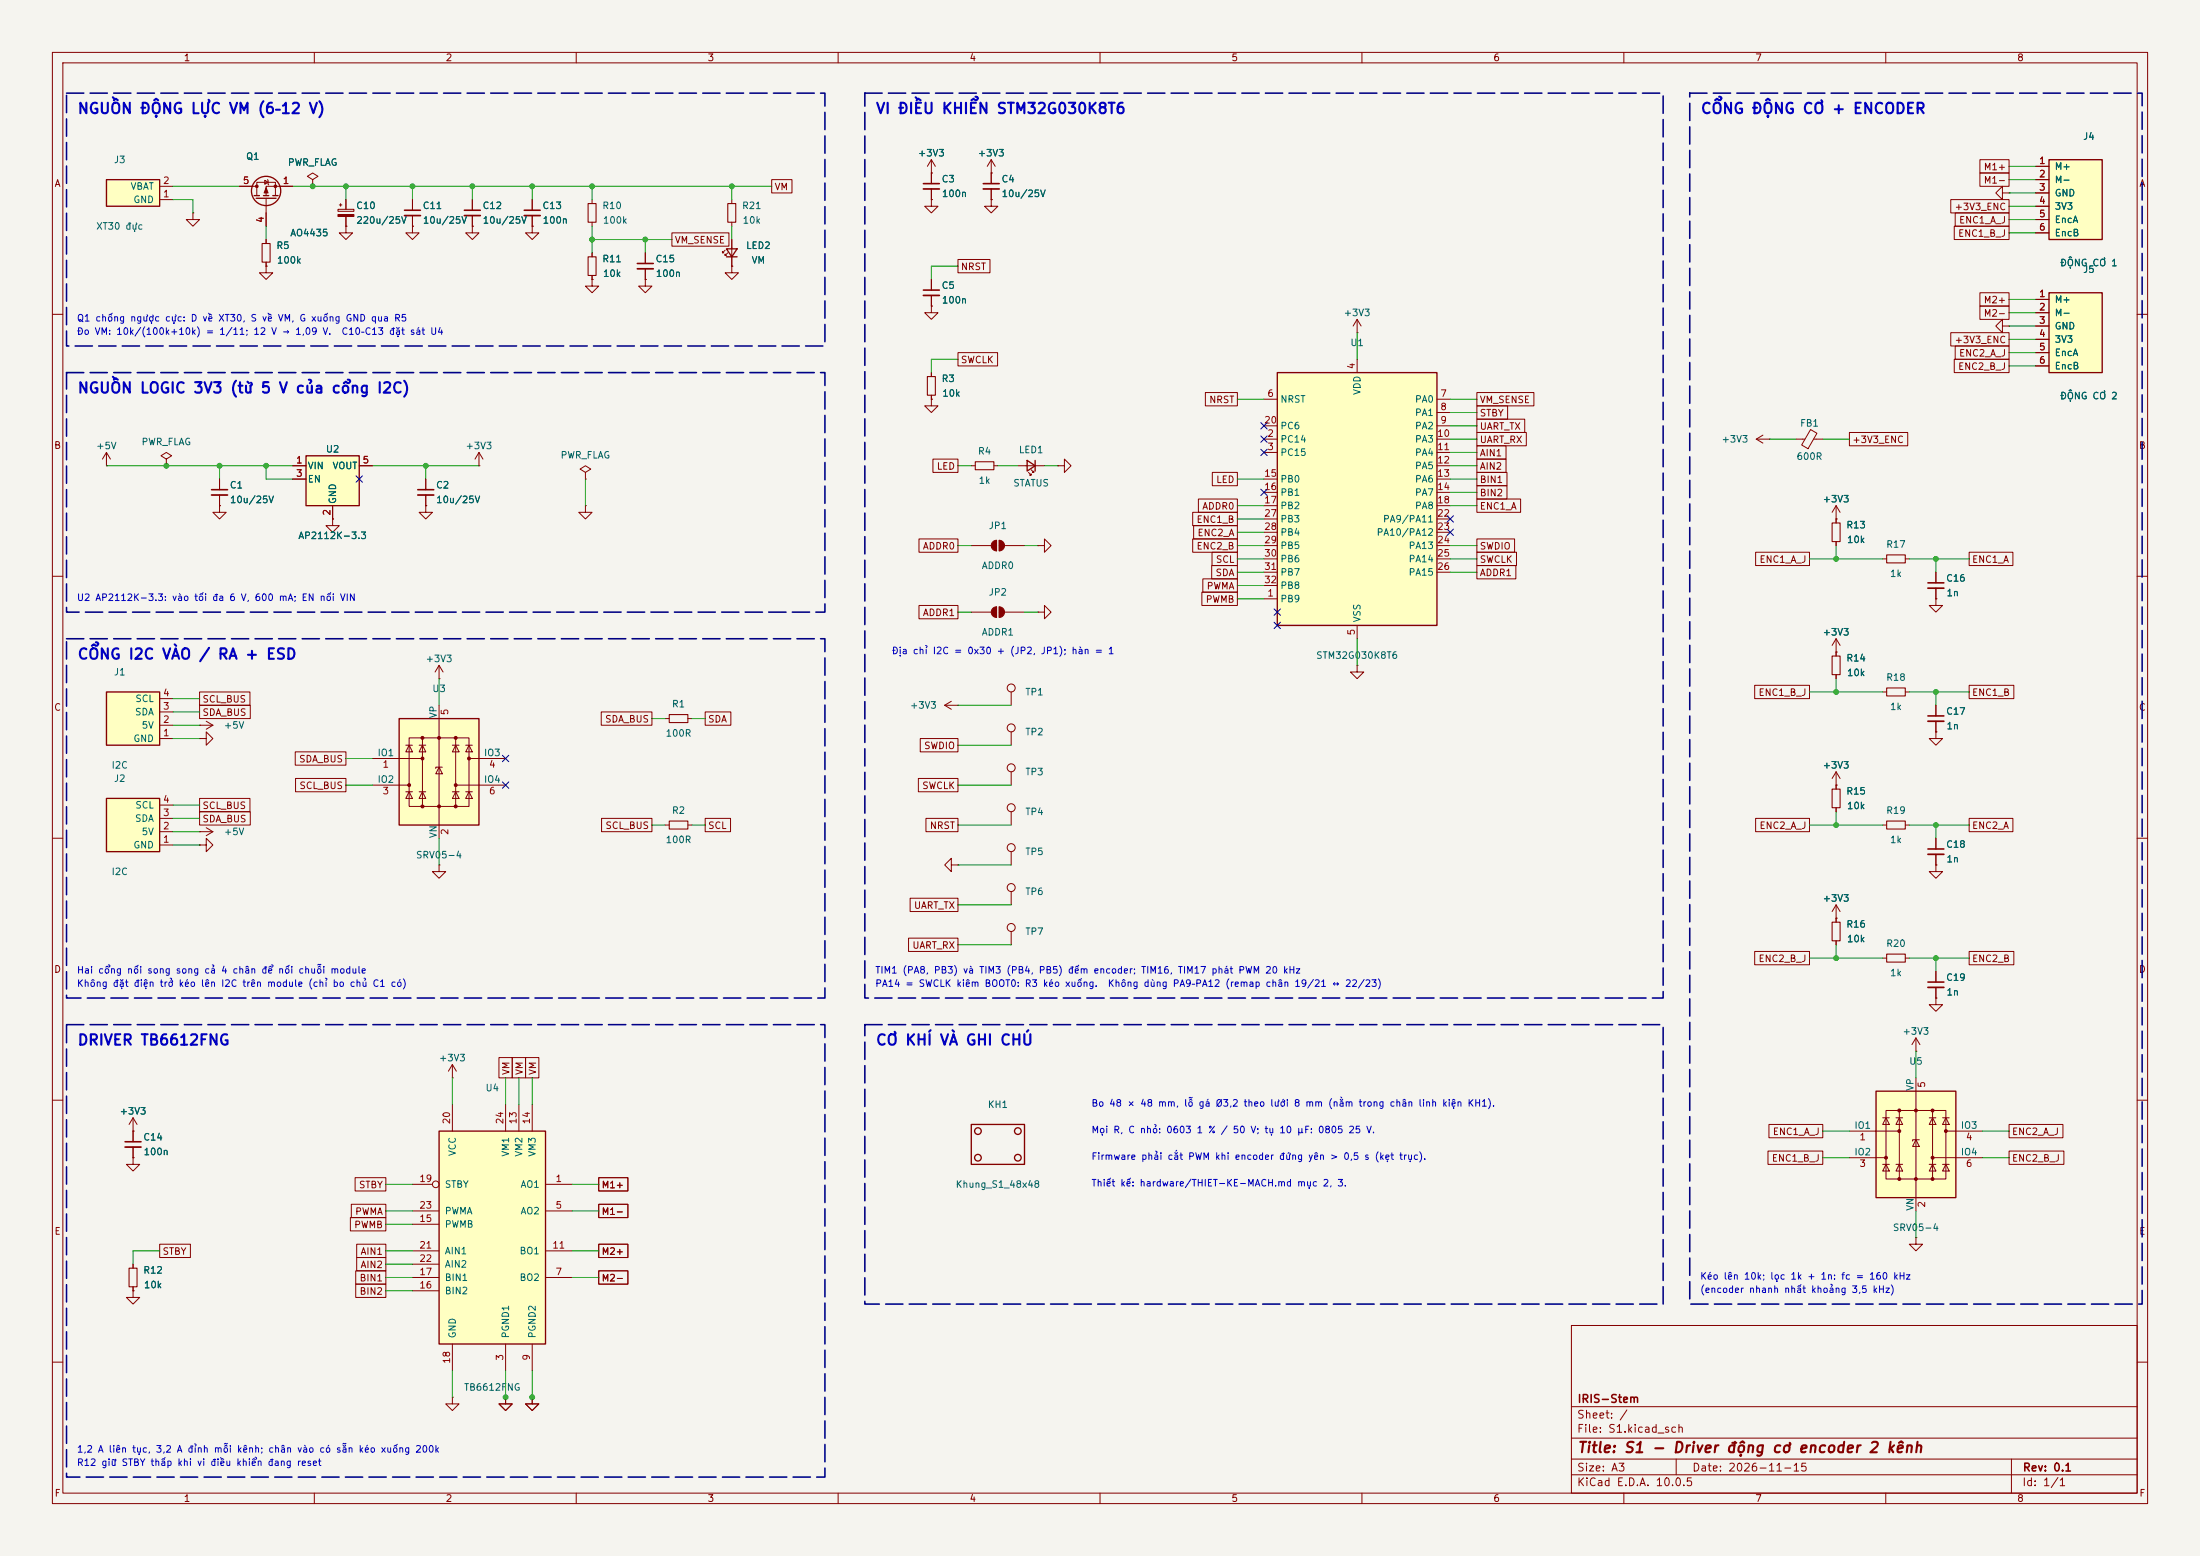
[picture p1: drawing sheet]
<svg xmlns="http://www.w3.org/2000/svg" width="420mm" height="297mm" viewBox="0 0 420 297" stroke-linecap="round" stroke-linejoin="round" font-family="sans-serif">
<path d="M0 0h420v297h-420z" fill="#f5f4ef" stroke="#f5f4ef" stroke-width=".19"/>
<g fill="none" stroke="#840000" stroke-width=".19">
<path d="M10 10h400v277h-400zM12 12h396v273h-396zM60 10v2M110 10v2M160 10v2M210 10v2M260 10v2M310 10v2M360 10v2M189.2 33v2.1M189.2 36.1v2M10 60h2"/>
<path d="M177.8 76.2v1.3h1.3l-1.3 1.2-1.3-1.2h1.3M177.8 76.2h.1M177.8 71.1v.8M177.8 75.4v.8M408 60h2M185.4 88.9h.8M189.7 88.9h.8M10 110h2M408 110h2M10 160h2M408 160h2M369.6 165.1v1.3h1.2l-1.2 1.2-1.3-1.2h1.3"/>
<path d="M369.6 165.1h.1M369.6 160v2.1M369.6 163.1v2M10 210h2M408 210h2M300 253h108v32h-108zM10 260h2M300 278.5h108M300 274.5h108M300 268.5h108M320 278.5v3M384 278.5v6.5"/>
<path d="M408 260h2M60 285v2M110 285v2M160 285v2M210 285v2M260 285v2M300 281.5h108M310 285v2M360 285v2"/>
</g>
<path d="M177 71.9h1.6v3.5h-1.6zM186.2 88.1h3.5v1.6h-3.5z" fill="none" stroke="#840000" stroke-width=".2"/>
<path d="M187.7 35.1h3.1M368 162.1h3.1" fill="none" stroke="#840000" stroke-width=".3"/>
<path d="M187.7 36.1h3.1M368 163.1h3.1" fill="none" stroke="#840000" stroke-width=".33"/>
<path d="M358.1 208.3h15.3v20.3h-15.3z" fill="#ffffc2"/>
<g fill="none" stroke="#840000" stroke-width=".19">
<path d="M353.1 215.9h9.5M359.4 213.4h1.3M360 212h11.5v13h-11.5zM360 213.4l.7 1.2h-1.3zM361.9 213.4h1.3M362.6 213.4l.6 1.2h-1.3zM362.6 212v13M365.8 217.6l.6 1.2h-1.3zM365.8 205.7v25.4M366.4 217.6h-1.3v.2M368.3 213.4h1.3M368.9 213.4l.7 1.2h-1.3z"/>
<path d="M368.9 212v13M370.8 213.4h1.3M371.5 213.4l.6 1.2h-1.3zM371.5 215.9h7M353.1 221h6.9M359.4 222.2h1.3M360 222.2l.7 1.3h-1.3zM361.9 222.2h1.3M362.6 222.2l.6 1.3h-1.3zM368.3 222.2h1.3M368.9 222.2l.7 1.3h-1.3zM368.9 221h9.6"/>
<path d="M370.8 222.2h1.3M371.5 222.2l.6 1.3h-1.3z"/>
</g>
<path d="M358.1 208.3h15.3v20.3h-15.3z" fill="none" stroke="#840000" stroke-width=".25"/>
<g fill="#840000" stroke="#840000" stroke-width=".19">
<circle cx="360" cy="221" r=".28"/>
<circle cx="362.6" cy="212" r=".28"/>
<circle cx="362.6" cy="215.9" r=".28"/>
<circle cx="362.6" cy="225" r=".28"/>
<circle cx="365.8" cy="212" r=".28"/>
<circle cx="365.8" cy="225" r=".28"/>
<circle cx="368.9" cy="212" r=".28"/>
<circle cx="368.9" cy="221" r=".28"/>
<circle cx="368.9" cy="225" r=".28"/>
<circle cx="371.5" cy="215.9" r=".28"/>
</g>
<path d="M20.3 132.1h10.2v10.1h-10.2z" fill="#ffffc2"/>
<path d="M20.3 132.1h10.2v10.1h-10.2z" fill="none" stroke="#840000" stroke-width=".25"/>
<path d="M30.5 138.4h2.5M30.5 135.9h2.5M30.5 133.4h2.5M30.5 141h2.5" fill="none" stroke="#840000" stroke-width=".19"/>
<path d="M76.2 137.2h15.2v20.3h-15.2z" fill="#ffffc2"/>
<g fill="none" stroke="#840000" stroke-width=".19">
<path d="M177.8 33h.1M177.8 38.1v1.3h1.3l-1.3 1.2-1.3-1.2h1.3M177.8 38.1h.1M177.8 30.5l-.8 1.3M177.8 30.5l.8 1.3M177.8 30.5v4.6M177.8 36.1v2M189.2 38.1v1.3h1.3l-1.3 1.2-1.2-1.2h1.2M189.2 38.1h.1M189.2 33h.1M189.2 30.5l-.7 1.3M189.2 30.5l.8 1.3"/>
<path d="M189.2 30.5v2.5M177.8 58.4v1.3h1.3l-1.3 1.3-1.3-1.3h1.3M177.8 58.4h.1M111.8 90.2l1-.7-1-.6-1.1 .6 1.1 .7v1.2M111.8 91.4h.1M335.3 83.8h2.5M335.3 83.8l1.2 .8M336.5 83.1l-1.2 .7M337.8 83.8h.1M342.9 83.8h1.7M345.6 82l1.3 .7-1.7 2.9-1.3-.7zM346.2 83.8h1.8"/>
<path d="M350.5 99.1h.1M350.5 96.5v3.3M350.5 96.5l-.7 1.3M350.5 96.5l.8 1.3M350.5 103.4v.7M359.4 106.7h.8M363.7 106.7h.8M369.6 114.3v1.3h1.2l-1.2 1.2-1.3-1.2h1.3M369.6 114.3h.1M369.6 109.2v2.1M369.6 112.3v2M83.8 134.6v25.4"/>
<path d="M350.5 124.5h.1M350.5 121.9l-.7 1.3M350.5 121.9l.8 1.3M350.5 121.9v3.3M350.5 128.8v.7M359.4 132.1h.8M363.7 132.1h.8M369.6 139.7v1.3h1.2l-1.2 1.2-1.3-1.2h1.3M369.6 139.7h.1M369.6 134.6v2.1M369.6 137.7v2M71.1 144.8h9.5"/>
<path d="M71.1 149.9h7M77.5 142.2h1.2M77.5 151.1h1.2M78.1 140.8h11.4v13.1h-11.4zM78.1 142.2l.6 1.3h-1.2zM78.1 151.1l.6 1.3h-1.2zM80 142.2h1.3M80 151.1h1.3M80.6 142.2l.7 1.3h-1.3zM80.6 151.1l.7 1.3h-1.3zM80.6 140.8v13.1M83.8 146.4l.7 1.3h-1.3z"/>
<path d="M84.5 146.4h-1.3v.3M86.4 142.2h1.2M86.4 151.1h1.2M87 142.2l.6 1.3h-1.2zM87 151.1l.6 1.3h-1.2zM87 140.8v13.1M87 149.9h9.5M88.9 142.2h1.3M88.9 151.1h1.3M89.5 142.2l.7 1.3h-1.3zM89.5 151.1l.7 1.3h-1.3zM89.5 144.8h7"/>
<path d="M38.1 161.3h1.3v-1.3l1.2 1.3-1.2 1.3v-1.3M38.1 161.3h.1M83.8 165.1v1.3h1.3l-1.3 1.2-1.3-1.2h1.3M83.8 165.1h.1M359.4 182.9h.8M363.7 182.9h.8M365.8 198.1l-.8 1.3M365.8 198.1l.7 1.3M365.8 198.1v2.6M369.6 190.5v1.3h1.2l-1.2 1.2-1.3-1.2h1.3M369.6 190.5h.1M369.6 185.4v2.1"/>
<path d="M369.6 188.5v2M365.8 200.7h.1M365.8 236.2v1.3h1.2l-1.2 1.3-1.3-1.3h1.3M365.8 236.2h.1M96.5 266.7v1.3h1.3l-1.3 1.2-1.3-1.2h1.3M96.5 266.7h.1M101.6 266.7v1.3h1.3l-1.3 1.2-1.3-1.2h1.3M101.6 266.7h.1"/>
</g>
<path d="M76.2 137.2h15.2v20.3h-15.2z" fill="none" stroke="#840000" stroke-width=".25"/>
<g fill="#840000" stroke="#840000" stroke-width=".19">
<circle cx="78.1" cy="149.9" r=".28"/>
<circle cx="80.6" cy="140.8" r=".28"/>
<circle cx="80.6" cy="144.8" r=".28"/>
<circle cx="80.6" cy="153.9" r=".28"/>
<circle cx="83.8" cy="140.8" r=".28"/>
<circle cx="83.8" cy="153.9" r=".28"/>
<circle cx="87" cy="140.8" r=".28"/>
<circle cx="87" cy="149.9" r=".28"/>
<circle cx="87" cy="153.9" r=".28"/>
<circle cx="89.5" cy="144.8" r=".28"/>
</g>
<path d="M349.8 99.8h1.5v3.6h-1.5zM360.2 105.9h3.5v1.5h-3.5zM349.8 125.2h1.5v3.6h-1.5zM360.2 131.3h3.5v1.5h-3.5zM360.2 182.1h3.5v1.5h-3.5z" fill="none" stroke="#840000" stroke-width=".2"/>
<path d="M176.3 35.1h3M368 111.3h3.1M368 136.7h3.1M368 187.5h3.1" fill="none" stroke="#840000" stroke-width=".3"/>
<path d="M176.3 36.1h3M368 112.3h3.1M368 137.7h3.1M368 188.5h3.1" fill="none" stroke="#840000" stroke-width=".33"/>
<path d="M20.3 152.4h10.2v10.2h-10.2z" fill="#ffffc2"/>
<path d="M20.3 152.4h10.2v10.2h-10.2z" fill="none" stroke="#840000" stroke-width=".25"/>
<path d="M30.5 158.8h2.5M30.5 156.2h2.5M30.5 153.7h2.5M30.5 161.3h2.5M25.4 215.9h.1M25.4 213.4v2.5M25.4 213.4l-.8 1.2M25.4 213.4l.8 1.2M25.4 246.4v1.2h1.3l-1.3 1.3-1.3-1.3h1.3M25.4 246.4h.1M25.4 241.3v.8M25.4 245.6v.8" fill="none" stroke="#840000" stroke-width=".19"/>
<path d="M24.6 242.1h1.6v3.5h-1.6z" fill="none" stroke="#840000" stroke-width=".2"/>
<path d="M83.8 215.9h20.3v40.6h-20.3z" fill="#ffffc2"/>
<g fill="none" stroke="#840000" stroke-width=".25">
<path d="M83.8 215.9h20.3v40.6h-20.3zM185.4 214.6h10.2v7.6h-10.2z"/>
<circle cx="186.7" cy="215.9" r=".63"/>
<circle cx="194.3" cy="215.9" r=".63"/>
<circle cx="186.7" cy="221" r=".63"/>
<circle cx="194.3" cy="221" r=".63"/>
</g>
<g fill="none" stroke="#840000" stroke-width=".19">
<path d="M83.8 129.5h.1M83.8 127l-.7 1.3M83.8 127l.8 1.3M83.8 127v2.5M38.1 158.8h.1M38.1 158.8h2.5M39.4 158l1.2 .8M40.6 158.8l-1.2 .7M193 177.8v2.5M25.4 215.9v2M25.4 218.9v2.1M86.4 205.7h.1"/>
<path d="M86.4 203.2v2.5M86.4 210.8v5.1M86.4 203.2l-.8 1.3M86.4 203.2l.7 1.3M96.5 210.8v5.1M99.1 210.8v5.1M101.6 210.8v5.1M25.4 221v1.2h1.3l-1.3 1.3-1.3-1.3h1.3M25.4 221h.1M78.7 226.1h3.8M78.7 231.1h5.1M78.7 238.8h5.1"/>
<path d="M78.7 233.7h5.1M104.1 226.1h5.1M104.1 231.1h5.1M104.1 238.8h5.1M78.7 243.8h5.1M78.7 246.4h5.1M78.7 241.3h5.1M86.4 256.5v5.1M96.5 256.5v5.1M101.6 256.5v5.1M104.1 243.8h5.1"/>
<circle cx="193" cy="177" r=".76"/>
<circle cx="83.2" cy="226.1" r=".63"/>
</g>
<path d="M23.9 217.9h3" fill="none" stroke="#840000" stroke-width=".3"/>
<path d="M23.9 218.9h3" fill="none" stroke="#840000" stroke-width=".33"/>
<path d="M391.2 55.9h10.1v15.2h-10.1z" fill="#ffffc2"/>
<path d="M391.2 55.9h10.1v15.2h-10.1z" fill="none" stroke="#840000" stroke-width=".25"/>
<g fill="none" stroke="#840000" stroke-width=".19">
<path d="M382.3 36.8v-1.2l-1.3 1.2 1.3 1.3v-1.3h1.2M383.5 36.8h.1M388.6 57.2h2.6M388.6 59.7h2.6M388.6 62.2h2.6M388.6 64.8h2.6M388.6 67.3h2.6M388.6 69.9h2.6M193 162.6v2.5M193 170.2v2.5"/>
<circle cx="193" cy="161.8" r=".76"/>
<circle cx="193" cy="169.4" r=".76"/>
</g>
<path d="M391.2 30.5h10.1v15.2h-10.1z" fill="#ffffc2"/>
<path d="M391.2 30.5h10.1v15.2h-10.1z" fill="none" stroke="#840000" stroke-width=".25"/>
<g fill="none" stroke="#840000" stroke-width=".19">
<path d="M113 38.1v.8M388.6 31.8h2.6M388.6 34.3h2.6M388.6 36.8h2.6M388.6 39.4h2.6M113 53.3v1.3h1.3l-1.3 1.3-1.2-1.3h1.2M113 53.3h.1M113 42.4v.8M113 48.3v.7M113 52.6v.7M123.2 48.3v2M123.2 51.3v2"/>
<path d="M177.8 53.3v2.1M177.8 56.4v2M388.6 41.9h2.6M388.6 44.5h2.6M382.3 62.2v-1.2l-1.3 1.2 1.3 1.3v-1.3h1.2M383.5 62.2h.1M20.3 88.9h.1M20.3 86.4l-.7 1.2M20.3 86.4l.8 1.2M20.3 86.4v2.5M31.7 87.6l1.1-.6-1.1-.6-1 .6 1 .6v1.3M31.7 88.9h.1"/>
<path d="M41.9 96.5v1.3h1.3l-1.3 1.3-1.3-1.3h1.3M41.9 96.5h.1M41.9 91.4v2.1M41.9 94.5v2M63.5 99.1v1.2h1.3l-1.3 1.3-1.3-1.3h1.3M63.5 99.1h.1M111.8 96.5v1.3h1.2l-1.2 1.3-1.3-1.3h1.3M111.8 96.5h.1M198.1 116.8h1.3v-1.2l1.3 1.2-1.3 1.3v-1.3M198.1 116.8h.1M198.1 104.1h1.3v-1.2l1.3 1.2-1.3 1.3v-1.3M198.1 104.1h.1"/>
<path d="M359.4 157.5h.8M363.7 157.5h.8M181.6 165.1v-1.3l-1.3 1.3 1.3 1.3v-1.3h1.3M182.9 165.1h.1M350.5 175.3h.1M350.5 172.7v3.3M350.5 179.6v.7M350.5 172.7l-.7 1.3M350.5 172.7l.8 1.3"/>
</g>
<path d="M121.7 50.3h3M176.3 55.4h3M40.4 93.5h3" fill="none" stroke="#840000" stroke-width=".3"/>
<path d="M121.7 51.3h3M176.3 56.4h3M40.4 94.5h3" fill="none" stroke="#840000" stroke-width=".33"/>
<path d="M112.3 38.9h1.5v3.5h-1.5zM112.3 49h1.5v3.6h-1.5zM360.2 156.7h3.5v1.5h-3.5zM349.8 176h1.5v3.6h-1.5z" fill="none" stroke="#840000" stroke-width=".2"/>
<path d="M58.4 87h10.2v9.5h-10.2z" fill="#ffffc2"/>
<path d="M58.4 87h10.2v9.5h-10.2z" fill="none" stroke="#840000" stroke-width=".25"/>
<path d="M55.9 88.9h2.5M55.9 91.4h2.5M63.5 96.5v2.6M68.6 88.9h2.5M81.3 96.5v1.3h1.2l-1.2 1.3-1.3-1.3h1.3M81.3 96.5h.1M201.9 88.9h1.3v-1.3l1.3 1.3-1.3 1.3v-1.3M201.9 88.9h.1" fill="none" stroke="#840000" stroke-width=".19"/>
<path d="M243.8 71.1h30.5v48.3h-30.5z" fill="#ffffc2"/>
<path d="M243.8 71.1h30.5v48.3h-30.5zM196.1 87.9l1.5 1-1.5 1zM197.6 87.9v2" fill="none" stroke="#840000" stroke-width=".25"/>
<g fill="none" stroke="#840000" stroke-width=".19">
<path d="M36.8 40.6v1.3h1.3l-1.3 1.3-1.2-1.3h1.2M36.8 40.6h.1M50.8 50.8v1.3h1.3l-1.3 1.2-1.3-1.2h1.3M50.8 50.8h.1M50.8 45.7v.8M50.8 50v.8M241.3 76.2h2.5M259.1 63.5h.1M259.1 61v2.5M259.1 68.6v2.5M259.1 61l-.8 1.2M259.1 61l.7 1.2"/>
<path d="M274.3 76.2h2.6M274.3 78.7h2.6M194.3 88.9h5.1M196.3 90.2l.5 .5h-.2h.2v-.3M196.8 89.7l.6 .5h-.3h.3v-.3M241.3 83.8h2.5M241.3 86.4h2.5M241.3 81.3h2.5M241.3 91.4h2.5M241.3 94h2.5M241.3 96.5h2.5M241.3 99.1h2.5"/>
<path d="M274.3 83.8h2.6M274.3 86.4h2.6M274.3 81.3h2.6M274.3 88.9h2.6M274.3 91.4h2.6M274.3 94h2.6M274.3 96.5h2.6M274.3 99.1h2.6M241.3 114.3h2.5M241.3 101.6h2.5M241.3 104.1h2.5M241.3 106.7h2.5"/>
<path d="M241.3 109.2h2.5M241.3 111.8h2.5M259.1 119.4v2.5M274.3 101.6h2.6M274.3 104.1h2.6M274.3 106.7h2.6M274.3 109.2h2.6M259.1 127v1.3h1.2l-1.2 1.2-1.3-1.2h1.3M259.1 127h.1M86.4 266.7v1.3h1.2l-1.2 1.2-1.3-1.2h1.3M86.4 266.7h.1"/>
</g>
<path d="M50 46.5h1.6v3.5h-1.6z" fill="none" stroke="#840000" stroke-width=".2"/>
<path d="M20.3 34.3h10.2v5.1h-10.2z" fill="#ffffc2"/>
<g fill="none" stroke="#840000" stroke-width=".25">
<path d="M20.3 34.3h10.2v5.1h-10.2zM48.5 37.3h1M48.9 37.8h3.8M50.3 37.3h1M52.1 37.3h1M138.7 47.5h2l-1 1.5zM138.7 49h2"/>
<circle cx="50.8" cy="36.4" r="2.79"/>
</g>
<g fill="none" stroke="#840000" stroke-width=".19">
<path d="M30.5 38.1h2.5M30.5 35.6h2.5M45.7 35.6h3.3M49 37.3v-2.5h3.6v2.5M50.5 34.4l.7 .4-.7 .4zM50.8 37.8v5.4M51.1 34.3l.2 1M55.9 35.6h-5.1v1.7M59.7 34.3l1-.6-1-.7-1 .7 1 .6v1.3M59.7 35.6h.1M64.5 40h3.1v.3h-3.1zM64.8 39.1h.5"/>
<path d="M65 38.9v.5M66 38.1v1.9M78.7 38.1v2M90.2 38.1v2M101.6 38.1v2M139.7 38.1v.8M147.3 34.3h3.9v2.5h-3.9zM177.8 38.1h.1M177.8 33h.1M177.8 33v2.1M177.8 36.1v2M189.2 33h.1"/>
<path d="M189.2 38.1h.1M189.2 33v2.1M189.2 36.1v2M372.4 38.1h11.1v2.5h-11.1zM378 30.5h5.5v2.5h-5.5zM378 33h5.5v2.6h-5.5zM388.6 31.8h2.6M388.6 34.3h2.6M388.6 36.8h2.6M388.6 39.4h2.6M50.8 50.8h.1M50.8 45.7v.8"/>
<path d="M50.8 50v.8M66 43.2v1.3h1.3l-1.3 1.2-1.2-1.2h1.2M66 43.2h.1M66 41.3v1.9M78.7 43.2v1.3h1.3l-1.3 1.2-1.2-1.2h1.2M78.7 43.2h.1M78.7 41.1v2.1M90.2 43.2v1.3h1.2l-1.2 1.2-1.3-1.2h1.3M90.2 43.2h.1M90.2 41.1v2.1M101.6 43.2v1.3h1.3l-1.3 1.2-1.3-1.2h1.3M101.6 43.2h.1"/>
<path d="M101.6 41.1v2.1M113 53.3h.1M113 48.3v.7M113 52.6v.7M123.2 53.3v1.3h1.3l-1.3 1.3-1.3-1.3h1.3M123.2 53.3h.1M123.2 48.3v2M123.2 51.3v2M128.3 44.4h10.9v2.6h-10.9zM138.4 47.8l-.5 .5v-.3v.3h.3M138.9 48.3l-.5 .5v-.3v.3h.3M139.7 50.8v1.3h1.3l-1.3 1.2-1.3-1.2h1.3"/>
<path d="M139.7 50.8h.1M139.7 42.4v.8M139.7 45.7v5.1M177.8 58.4h.1M177.8 53.3v2.1M177.8 56.4v2M182.9 49.5h6.1v2.6h-6.1zM373.1 43.2h10.4v2.5h-10.4zM373.3 40.6h10.2v2.6h-10.2zM378 55.9h5.5v2.5h-5.5zM378 58.4h5.5v2.6h-5.5zM388.6 57.2h2.6"/>
<path d="M388.6 59.7h2.6M388.6 41.9h2.6M388.6 44.5h2.6M177.8 76.2h.1M177.8 71.1v.8M177.8 75.4v.8M182.9 67.3h7.5v2.6h-7.5zM230.1 74.9h6.1v2.6h-6.1zM281.9 74.9h10.9v2.6h-10.9zM281.9 77.5h5.9v2.5h-5.9zM372.4 63.5h11.1v2.5h-11.1zM373.1 68.6h10.4v2.5h-10.4z"/>
<path d="M373.3 66h10.2v2.6h-10.2zM388.6 62.2h2.6M388.6 64.8h2.6M388.6 67.3h2.6M388.6 69.9h2.6M41.9 96.5h.1M41.9 91.4v2.1M41.9 94.5v2M55.9 88.9h2.5M55.9 91.4h2.5M63.5 99.1h.1M63.5 96.5v2.6"/>
<path d="M68.6 88.9h2.5M81.3 96.5h.1M81.3 91.4v2.1M81.3 94.5v2M91.4 88.9h.1M91.4 86.4l-.7 1.2M91.4 86.4l.8 1.2M91.4 86.4v2.5M178.1 87.6h4.8v2.6h-4.8zM227.7 97.8h8.5v2.5h-8.5zM228.8 95.2h7.4v2.6h-7.4zM231.4 90.2h4.8v2.5h-4.8z"/>
<path d="M281.9 82.5h9.5v2.6h-9.5zM281.9 85.1h5.6v2.5h-5.6zM281.9 87.6h5.6v2.6h-5.6zM281.9 90.2h5.8v2.5h-5.8zM281.9 92.7h5.8v2.6h-5.8zM281.9 95.2h8.4v2.6h-8.4zM281.9 80h9.2v2.6h-9.2zM350.5 99.1h.1M350.5 99.1v.7M353.1 82.5h11.1v2.6h-11.1zM175.4 102.9h7.5v2.5h-7.5zM175.4 115.6h7.5v2.5h-7.5z"/>
<path d="M185.4 116.8h3.8M185.4 104.1h3.8M190.2 103.1v2.1M190.2 115.8v2.1M190.8 103.1v2.1M190.8 115.8v2.1M191.8 116.8h3.8M191.8 104.1h3.8M227.7 102.9h8.5v2.5h-8.5zM227.9 100.3h8.3v2.6h-8.3zM229.4 113h6.8v2.6h-6.8zM229.6 110.5h6.6v2.5h-6.6z"/>
<path d="M231.3 107.9h4.9v2.6h-4.9zM231.4 105.4h4.8v2.6h-4.8zM281.9 102.9h7.2v2.5h-7.2zM281.9 105.4h7.6v2.6h-7.6zM281.9 107.9h7.5v2.6h-7.5zM335.2 105.4h10.2v2.6h-10.2zM350.5 103.4v.7M369.6 114.3h.1M369.6 109.2v2.1M369.6 112.3v2M375.9 105.4h8.4v2.6h-8.4zM38.1 138.4h.1"/>
<path d="M38.1 134.6h9.7v2.6h-9.7zM38.1 132.1h9.6v2.5h-9.6zM38.1 138.4h2.5M39.4 137.7l1.2 .7M40.6 138.4l-1.2 .8M114.8 135.9h9.7v2.5h-9.7zM127 137.2h.8M131.3 137.2h.8M134.6 135.9h4.9v2.5h-4.9zM180.3 134.6l1.3 .8M180.3 134.6h2.6M181.6 133.9l-1.3 .7"/>
<path d="M182.9 134.6h.1M193 132.1v2.5M193 139.7v2.5M335 130.8h10.4v2.6h-10.4zM350.5 124.5h.1M350.5 124.5v.7M350.5 128.8v.7M369.6 139.7h.1M369.6 134.6v2.1M369.6 137.7v2M375.9 130.8h8.6v2.6h-8.6zM38.1 141h1.3v-1.3l1.2 1.3-1.2 1.2v-1.2"/>
<path d="M38.1 141h.1M38.1 154.9h9.7v2.6h-9.7zM38.1 152.4h9.6v2.5h-9.6zM56.4 143.5h9.6v2.6h-9.6zM56.4 148.6h9.6v2.5h-9.6zM114.8 156.2h9.7v2.6h-9.7zM127 157.5h.8M131.3 157.5h.8M134.6 156.2h4.9v2.6h-4.9zM175.3 148.6h7.6v2.5h-7.6zM175.7 141h7.2v2.5h-7.2zM176.8 156.2h6.1v2.6h-6.1z"/>
<path d="M193 147.3v2.6M193 154.9v2.6M335.2 156.2h10.2v2.6h-10.2zM350.5 149.9h.1M350.5 147.3l-.7 1.3M350.5 147.3l.8 1.3M350.5 147.3v3.3M350.5 154.2v.7M375.9 156.2h8.4v2.6h-8.4zM173.4 179.1h9.5v2.5h-9.5zM173.7 171.4h9.2v2.6h-9.2zM350.5 175.3h.1"/>
<path d="M350.5 175.3v.7M350.5 179.6v.7M369.6 165.1h.1M369.6 160v2.1M369.6 163.1v2M335 181.6h10.4v2.6h-10.4zM369.6 190.5h.1M369.6 185.4v2.1M369.6 188.5v2M375.9 181.6h8.6v2.6h-8.6zM25.4 215.9h.1M25.4 215.9v2"/>
<path d="M25.4 218.9v2.1M95.2 201.9h2.6v3.8h-2.6zM97.8 201.9h2.5v3.8h-2.5zM100.3 201.9h2.6v3.8h-2.6zM337.5 219.7h10.5v2.6h-10.5zM337.7 214.6h10.3v2.6h-10.3zM383.5 214.6h10.3v2.6h-10.3zM383.5 219.7h10.5v2.6h-10.5zM25.4 221h.1M30.5 237.5h5.8v2.5h-5.8zM66.9 232.4h6.8v2.6h-6.8zM67.1 229.9h6.6v2.5h-6.6z"/>
<path d="M67.8 224.8h5.9v2.5h-5.9zM68.1 237.5h5.6v2.5h-5.6zM114.3 224.8h5.6v2.5h-5.6zM114.3 229.9h5.6v2.5h-5.6zM114.3 237.5h5.6v2.5h-5.6zM25.4 246.4h.1M25.4 241.3v.8M25.4 245.6v.8M67.9 242.6h5.8v2.5h-5.8zM67.9 245.1h5.8v2.6h-5.8zM68.1 240h5.6v2.6h-5.6zM114.3 242.6h5.6v2.5h-5.6z"/>
<path d="M96.5 266.7h.1M101.6 266.7h.1"/>
<circle cx="193" cy="138.9" r=".76"/>
<circle cx="193" cy="131.3" r=".76"/>
<circle cx="193" cy="146.6" r=".76"/>
<circle cx="193" cy="154.2" r=".76"/>
</g>
<g fill="#840000" stroke="#840000" stroke-width=".19">
<path d="M50.8 35.8l.4 1h-.8z"/>
<path d="M64.5 40.9h3.1v.4h-3.1z"/>
<path d="M189.5 116.1l.7-.3v2.1a1.02 1.02 0 0 1-.9-.7 1.02 1.02 0 0 1 .2-1.1z"/>
<path d="M190.8 115.8a1.02 1.02 0 0 1 1 1 1.02 1.02 0 0 1-1 1.1z"/>
<path d="M189.5 103.4l.7-.3v2.1a1.02 1.02 0 0 1-.9-.7 1.02 1.02 0 0 1 .2-1.1z"/>
<path d="M190.8 103.1a1.02 1.02 0 0 1 1 1 1.02 1.02 0 0 1-1 1.1z"/>
<circle cx="49" cy="35.6" r=".25"/>
<circle cx="52.6" cy="35.6" r=".25"/>
</g>
<path d="M77.2 40.1h3.1M88.6 40.1h3.1M100.1 40.1h3M79.8 93.5h3" fill="none" stroke="#840000" stroke-width=".3"/>
<path d="M77.2 41.1h3.1M88.6 41.1h3.1M100.1 41.1h3M79.8 94.5h3" fill="none" stroke="#840000" stroke-width=".33"/>
<path d="M138.9 38.9h1.6v3.5h-1.6zM127.8 136.4h3.5v1.5h-3.5zM127.8 156.7h3.5v1.5h-3.5zM349.8 150.6h1.5v3.6h-1.5z" fill="none" stroke="#840000" stroke-width=".2"/>
<g fill="none" stroke="#009600" stroke-width=".19">
<path d="M33 35.6h12.7M33 38.1h3.8v2.5M55.9 35.6h91.4M66 35.6v2.5M78.7 35.6v2.5M90.2 35.6v2.5M101.6 35.6v2.5M113 35.6v2.5M139.7 35.6v2.5M383.5 31.8h5.1M383.5 34.3h5.1M383.5 36.8h5.1"/>
<path d="M383.5 39.4h5.1M50.8 43.2v2.5M113 43.2v5.1M113 45.7h15.3M123.2 45.7v2.6M139.7 43.2v2.5M182.9 50.8h-5.1v2.5M383.5 41.9h5.1M383.5 44.5h5.1M383.5 57.2h5.1M383.5 59.7h5.1M182.9 68.6h-5.1v2.5"/>
<path d="M236.2 76.2h5.1M259.1 63.5v5.1M276.9 78.7h5M276.9 76.2h5M383.5 62.2h5.1M383.5 69.9h5.1M383.5 67.3h5.1M383.5 64.8h5.1M20.3 88.9h35.6M41.9 88.9v2.5M50.8 88.9v2.5h5.1M71.1 88.9h20.3"/>
<path d="M81.3 88.9v2.5M111.8 91.4v5.1M182.9 88.9h2.5M190.5 88.9h3.8M199.4 88.9h2.5M236.2 91.4h5.1M236.2 96.5h5.1M236.2 99.1h5.1M276.9 88.9h5M276.9 91.4h5M276.9 94h5M276.9 83.8h5"/>
<path d="M276.9 86.4h5M276.9 96.5h5M276.9 81.3h5M337.8 83.8h5.1M348 83.8h5.1M182.9 104.1h2.5M182.9 116.8h2.5M195.6 104.1h2.5M195.6 116.8h2.5M236.2 106.7h5.1M236.2 109.2h5.1M236.2 104.1h5.1"/>
<path d="M236.2 114.3h5.1M236.2 111.8h5.1M236.2 101.6h5.1M276.9 106.7h5M276.9 109.2h5M276.9 104.1h5M345.4 106.7h14M350.5 104.1v2.6M364.5 106.7h11.4M369.6 106.7v2.5M33 135.9h5.1M33 133.4h5.1"/>
<path d="M33 138.4h5.1M83.8 129.5v5.1M124.5 137.2h2.5M132.1 137.2h2.5M182.9 134.6h10.1M259.1 121.9v5.1M345.4 132.1h14M350.5 129.5v2.6M364.5 132.1h11.4M369.6 132.1v2.5M33 153.7h5.1M33 156.2h5.1"/>
<path d="M33 158.8h5.1M33 141h5.1M66 149.9h5.1M66 144.8h5.1M124.5 157.5h2.5M132.1 157.5h2.5M182.9 157.5h10.1M182.9 149.9h10.1M182.9 142.2h10.1M345.4 157.5h14M350.5 154.9v2.6M364.5 157.5h11.4"/>
<path d="M369.6 157.5v2.5M33 161.3h5.1M83.8 160v5.1M182.9 165.1h10.1M182.9 172.7h10.1M182.9 180.3h10.1M345.4 182.9h14M350.5 180.3v2.6M364.5 182.9h11.4M369.6 182.9v2.5M86.4 205.7v5.1M96.5 205.7v5.1"/>
<path d="M99.1 205.7v5.1M101.6 205.7v5.1M348 215.9h5.1M365.8 200.7v5M378.5 215.9h5M30.5 238.8h-5.1v2.5M73.7 238.8h5M73.7 226.1h5M73.7 231.1h5M73.7 233.7h5M109.2 238.8h5.1M109.2 226.1h5.1"/>
<path d="M109.2 231.1h5.1M348 221h5.1M365.8 231.1v5.1M378.5 221h5M73.7 241.3h5M73.7 243.8h5M73.7 246.4h5M109.2 243.8h5.1M86.4 261.6v5.1M96.5 261.6v5.1M101.6 261.6v5.1"/>
</g>
<g fill="none" stroke="#000084" stroke-width=".19">
<path d="M68 90.8l1.2 1.2M69.2 90.8l-1.2 1.2M240.7 93.4l1.2 1.2M240.7 85.8l1.2 1.2M240.7 83.2l1.2 1.2M240.7 80.7l1.2 1.2M241.9 93.4l-1.2 1.2M241.9 85.8l-1.2 1.2M241.9 83.2l-1.2 1.2M241.9 80.7l-1.2 1.2M276.3 98.5l1.2 1.2M277.5 98.5l-1.2 1.2"/>
<path d="M243.2 116.2l1.2 1.2M243.2 118.8l1.2 1.2M244.4 116.2l-1.2 1.2M244.4 118.8l-1.2 1.2M276.3 101l1.2 1.2M277.5 101l-1.2 1.2M95.9 144.2l1.2 1.2M95.9 149.3l1.2 1.2M97.1 144.2l-1.2 1.2M97.1 149.3l-1.2 1.2"/>
</g>
<path d="M12.7 17.8h144.8v48.2h-144.8zM165.1 17.8h152.4v172.7h-152.4zM322.6 17.8h86.3v231.1h-86.3zM12.7 71.1h144.8v45.7h-144.8zM12.7 121.9h144.8v68.6h-144.8zM12.7 195.6h144.8v86.3h-144.8zM165.1 195.6h152.4v53.3h-152.4z" fill="none" stroke="#000084" stroke-width=".3" stroke-dasharray="3.3 1.2"/>
<g fill="#009600" stroke="#009600" stroke-width=".19">
<circle cx="350.5" cy="106.7" r=".46"/>
<circle cx="350.5" cy="132.1" r=".46"/>
<circle cx="369.6" cy="106.7" r=".46"/>
<circle cx="369.6" cy="132.1" r=".46"/>
<circle cx="369.6" cy="182.9" r=".46"/>
<circle cx="350.5" cy="182.9" r=".46"/>
<circle cx="350.5" cy="157.5" r=".46"/>
<circle cx="369.6" cy="157.5" r=".46"/>
<circle cx="139.7" cy="35.6" r=".46"/>
<circle cx="123.2" cy="45.7" r=".46"/>
<circle cx="101.6" cy="35.6" r=".46"/>
<circle cx="113" cy="35.6" r=".46"/>
<circle cx="113" cy="45.7" r=".46"/>
<circle cx="90.2" cy="35.6" r=".46"/>
<circle cx="78.7" cy="35.6" r=".46"/>
<circle cx="66" cy="35.6" r=".46"/>
<circle cx="59.7" cy="35.6" r=".46"/>
<circle cx="50.8" cy="88.9" r=".46"/>
<circle cx="31.7" cy="88.9" r=".46"/>
<circle cx="41.9" cy="88.9" r=".46"/>
<circle cx="81.3" cy="88.9" r=".46"/>
<circle cx="96.5" cy="266.7" r=".46"/>
<circle cx="101.6" cy="266.7" r=".46"/>
</g>
<g font-size="2" fill="#0000c2">
<text x="14.7" y="22.2">NGUỒN ĐỘNG LỰC VM (6–12 V)</text>
<text x="167.1" y="22.2">VI ĐIỀU KHIỂN STM32G030K8T6</text>
<text x="324.5" y="22.2">CỔNG ĐỘNG CƠ + ENCODER</text>
<text x="14.7" y="75.6">NGUỒN LOGIC 3V3 (từ 5 V của cổng I2C)</text>
<text x="14.7" y="126.4">CỔNG I2C VÀO / RA + ESD</text>
<text x="14.7" y="200">DRIVER TB6612FNG</text>
<text x="167.1" y="200">CƠ KHÍ VÀ GHI CHÚ</text>
</g>
<text font-size="2" fill="#840000" x="301" y="277.8">Title: S1 - Driver động cơ encoder 2 kênh</text>
<g font-size="1.5" fill="#840000">
<text x="301" y="268.1">IRIS-Stem</text>
<text x="300.9" y="273.8">File: S1.kicad_sch</text>
<text x="300.9" y="271.1">Sheet: /</text>
<text x="300.9" y="281.2">Size: A3</text>
<text x="322.9" y="281.2">Date: 2026-11-15</text>
<text x="386" y="281.2">Rev: 0.1</text>
<text x="300.9" y="284">KiCad E.D.A. 10.0.5</text>
<text x="385.9" y="284">Id: 1/1</text>
</g>
<g font-size="1.3" fill="#840000">
<text x="35" y="12">1</text>
<text x="85" y="12">2</text>
<text x="135" y="12">3</text>
<text x="185" y="12">4</text>
<text x="235" y="12">5</text>
<text x="285" y="12">6</text>
<text x="335" y="12">7</text>
<text x="385" y="12">8</text>
<text x="10.3" y="36">A</text>
<text x="378.6" y="32.8">M1+</text>
<text x="378.6" y="35.3">M1-</text>
<text x="408.3" y="36">A</text>
<text x="147.8" y="36.6">VM</text>
<text x="373" y="40.4">+3V3_ENC</text>
<text x="128.7" y="46.8">VM_SENSE</text>
<text x="373.7" y="45.5">ENC1_B_J</text>
<text x="373.9" y="43">ENC1_A_J</text>
<text x="183.3" y="51.9">NRST</text>
<text x="378.6" y="58.2">M2+</text>
<text x="373" y="65.8">+3V3_ENC</text>
<text x="378.6" y="60.7">M2-</text>
<text x="183.3" y="69.6">SWCLK</text>
<text x="373.7" y="70.9">ENC2_B_J</text>
<text x="373.9" y="68.4">ENC2_A_J</text>
<text x="230.7" y="77.3">NRST</text>
<text x="282.4" y="77.3">VM_SENSE</text>
<text x="282.4" y="79.8">STBY</text>
<text x="282.4" y="82.3">UART_TX</text>
<text x="10.2" y="86">B</text>
<text x="178.7" y="90">LED</text>
<text x="282.4" y="84.9">UART_RX</text>
<text x="282.4" y="87.4">AIN1</text>
<text x="282.4" y="90">AIN2</text>
<text x="353.5" y="84.9">+3V3_ENC</text>
<text x="408.2" y="86">B</text>
<text x="232.1" y="92.5">LED</text>
<text x="282.4" y="92.5">BIN1</text>
<text x="282.4" y="95">BIN2</text>
<text x="228.3" y="100.1">ENC1_B</text>
<text x="229.4" y="97.6">ADDR0</text>
<text x="282.4" y="97.6">ENC1_A</text>
<text x="176.1" y="105.2">ADDR0</text>
<text x="228.3" y="105.2">ENC2_B</text>
<text x="228.5" y="102.7">ENC2_A</text>
<text x="232" y="107.7">SCL</text>
<text x="282.4" y="105.2">SWDIO</text>
<text x="282.4" y="107.7">SWCLK</text>
<text x="335.8" y="107.7">ENC1_A_J</text>
<text x="376.4" y="107.7">ENC1_A</text>
<text x="230.3" y="112.8">PWMA</text>
<text x="231.9" y="110.3">SDA</text>
<text x="282.4" y="110.3">ADDR1</text>
<text x="176.1" y="117.9">ADDR1</text>
<text x="230.1" y="115.4">PWMB</text>
<text x="10.2" y="136">C</text>
<text x="38.5" y="136.9">SDA_BUS</text>
<text x="38.5" y="134.4">SCL_BUS</text>
<text x="335.6" y="133.1">ENC1_B_J</text>
<text x="376.4" y="133.1">ENC1_B</text>
<text x="408.2" y="136">C</text>
<text x="115.4" y="138.2">SDA_BUS</text>
<text x="135.1" y="138.2">SDA</text>
<text x="176.3" y="143.3">SWDIO</text>
<text x="57" y="145.8">SDA_BUS</text>
<text x="38.5" y="154.7">SCL_BUS</text>
<text x="57.1" y="150.9">SCL_BUS</text>
<text x="175.9" y="150.9">SWCLK</text>
<text x="38.5" y="157.3">SDA_BUS</text>
<text x="115.5" y="158.5">SCL_BUS</text>
<text x="135.1" y="158.5">SCL</text>
<text x="177.4" y="158.5">NRST</text>
<text x="335.8" y="158.5">ENC2_A_J</text>
<text x="376.4" y="158.5">ENC2_A</text>
<text x="174.4" y="173.8">UART_TX</text>
<text x="10.2" y="186">D</text>
<text x="174.1" y="181.4">UART_RX</text>
<text x="335.6" y="183.9">ENC2_B_J</text>
<text x="376.4" y="183.9">ENC2_B</text>
<text x="408.2" y="186">D</text>
<text x="97.6" y="205.3" transform="rotate(-90 97.6 205.3)">VM</text>
<text x="100.1" y="205.3" transform="rotate(-90 100.1 205.3)">VM</text>
<text x="102.7" y="205.3" transform="rotate(-90 102.7 205.3)">VM</text>
<text x="338.3" y="217">ENC1_A_J</text>
<text x="384" y="217">ENC2_A_J</text>
<text x="68.4" y="227.1">STBY</text>
<text x="114.7" y="227.1">M1+</text>
<text x="338.1" y="222">ENC1_B_J</text>
<text x="384" y="222">ENC2_B_J</text>
<text x="67.7" y="232.2">PWMA</text>
<text x="114.7" y="232.2">M1-</text>
<text x="10.3" y="236">E</text>
<text x="30.9" y="239.8">STBY</text>
<text x="67.5" y="234.7">PWMB</text>
<text x="68.7" y="239.8">AIN1</text>
<text x="114.7" y="239.8">M2+</text>
<text x="408.3" y="236">E</text>
<text x="68.5" y="244.9">BIN1</text>
<text x="68.7" y="242.4">AIN2</text>
<text x="114.7" y="244.9">M2-</text>
<text x="68.5" y="247.4">BIN2</text>
<text x="10.3" y="286">F</text>
<text x="35" y="287">1</text>
<text x="85" y="287">2</text>
<text x="135" y="287">3</text>
<text x="185" y="287">4</text>
<text x="235" y="287">5</text>
<text x="285" y="287">6</text>
<text x="335" y="287">7</text>
<text x="385" y="287">8</text>
<text x="408.3" y="286">F</text>
</g>
<g font-size="1.3" fill="#006464">
<text x="397.6" y="27">J4</text>
<text x="21.6" y="31.4">J3</text>
<text x="46.9" y="30.8">Q1</text>
<text x="54.8" y="32">PWR_FLAG</text>
<text x="175.1" y="30.2">+3V3</text>
<text x="179.7" y="35.1">C3</text>
<text x="186.6" y="30.2">+3V3</text>
<text x="191.1" y="35.1">C4</text>
<text x="392.1" y="32.7">M+</text>
<text x="392.1" y="35.3">M-</text>
<text x="24.8" y="36.5">VBAT</text>
<text x="25.4" y="39.1">GND</text>
<text x="67.9" y="40.2">C10</text>
<text x="80.6" y="40.2">C11</text>
<text x="92" y="40.2">C12</text>
<text x="103.5" y="40.2">C13</text>
<text x="114.9" y="40.2">R10</text>
<text x="141.6" y="40.2">R21</text>
<text x="179.7" y="37.9">100n</text>
<text x="191.1" y="37.9">10u/25V</text>
<text x="392.1" y="37.8">GND</text>
<text x="392.1" y="40.3">3V3</text>
<text x="18.3" y="44.1">XT30 đực</text>
<text x="52.7" y="47.8">R5</text>
<text x="55.3" y="45.4">AO4435</text>
<text x="67.9" y="43">220u/25V</text>
<text x="80.6" y="43">10u/25V</text>
<text x="92.1" y="43">10u/25V</text>
<text x="103.5" y="43">100n</text>
<text x="115" y="43">100k</text>
<text x="141.7" y="43">10k</text>
<text x="142.3" y="47.8">LED2</text>
<text x="392.1" y="42.9">EncA</text>
<text x="392.1" y="45.4">EncB</text>
<text x="52.8" y="50.6">100k</text>
<text x="114.9" y="50.4">R11</text>
<text x="115" y="53.2">10k</text>
<text x="125" y="50.4">C15</text>
<text x="125.1" y="53.2">100n</text>
<text x="143.4" y="50.6">VM</text>
<text x="393.2" y="51.1">ĐỘNG CƠ 1</text>
<text x="397.6" y="52.4">J5</text>
<text x="179.7" y="55.4">C5</text>
<text x="179.7" y="58.2">100n</text>
<text x="392.1" y="58.1">M+</text>
<text x="256.4" y="60.7">+3V3</text>
<text x="392.1" y="60.7">M-</text>
<text x="392.1" y="63.2">GND</text>
<text x="392.1" y="65.7">3V3</text>
<text x="257.7" y="66.4">U1</text>
<text x="392.1" y="68.3">EncA</text>
<text x="392.1" y="70.8">EncB</text>
<text x="179.7" y="73.2">R3</text>
<text x="179.8" y="76">10k</text>
<text x="244.3" y="77.2">NRST</text>
<text x="260" y="75.5" transform="rotate(-90 260 75.5)">VDD</text>
<text x="270" y="77.2">PA0</text>
<text x="393.2" y="76.5">ĐỘNG CƠ 2</text>
<text x="244.3" y="82.2">PC6</text>
<text x="270" y="79.7">PA1</text>
<text x="270" y="82.2">PA2</text>
<text x="343.5" y="81.7">FB1</text>
<text x="18.3" y="86.1">+5V</text>
<text x="26.9" y="85.3">PWR_FLAG</text>
<text x="58.6" y="89.9">VIN</text>
<text x="62.1" y="86.7">U2</text>
<text x="63.4" y="89.9">VOUT</text>
<text x="88.8" y="86.1">+3V3</text>
<text x="106.9" y="87.8">PWR_FLAG</text>
<text x="186.6" y="87.1">R4</text>
<text x="194.4" y="86.8">LED1</text>
<text x="244.3" y="84.8">PC14</text>
<text x="244.3" y="87.3">PC15</text>
<text x="270" y="84.8">PA3</text>
<text x="270" y="87.3">PA4</text>
<text x="270" y="89.9">PA5</text>
<text x="328.5" y="84.8">+3V3</text>
<text x="342.9" y="88.1">600R</text>
<text x="43.8" y="93.5">C1</text>
<text x="58.6" y="92.4">EN</text>
<text x="83.1" y="93.5">C2</text>
<text x="186.7" y="92.7">1k</text>
<text x="193.3" y="93.2">STATUS</text>
<text x="244.3" y="92.4">PB0</text>
<text x="244.3" y="94.9">PB1</text>
<text x="270" y="92.4">PA6</text>
<text x="270" y="94.9">PA7</text>
<text x="43.8" y="96.3">10u/25V</text>
<text x="64.5" y="96.3" transform="rotate(-90 64.5 96.3)">GND</text>
<text x="83.2" y="96.3">10u/25V</text>
<text x="188.6" y="101.3">JP1</text>
<text x="244.3" y="97.5">PB2</text>
<text x="244.3" y="100">PB3</text>
<text x="263.9" y="100">PA9/PA11</text>
<text x="270" y="97.5">PA8</text>
<text x="347.9" y="96.2">+3V3</text>
<text x="352.4" y="101.2">R13</text>
<text x="56.8" y="103.2">AP2112K-3.3</text>
<text x="244.3" y="102.6">PB4</text>
<text x="244.3" y="105.1">PB5</text>
<text x="244.3" y="107.6">PB6</text>
<text x="262.7" y="102.6">PA10/PA12</text>
<text x="268.8" y="105.1">PA13</text>
<text x="268.8" y="107.6">PA14</text>
<text x="352.5" y="104">10k</text>
<text x="360" y="104.8">R17</text>
<text x="187.3" y="108.9">ADDR0</text>
<text x="188.6" y="114">JP2</text>
<text x="244.3" y="110.2">PB7</text>
<text x="244.3" y="112.7">PB8</text>
<text x="268.8" y="110.2">PA15</text>
<text x="360.7" y="110.4">1k</text>
<text x="371.4" y="111.3">C16</text>
<text x="244.3" y="115.3">PB9</text>
<text x="260" y="118.9" transform="rotate(-90 260 118.9)">VSS</text>
<text x="371.5" y="114.1">1n</text>
<text x="187.3" y="121.6">ADDR1</text>
<text x="347.9" y="121.6">+3V3</text>
<text x="21.6" y="129.2">J1</text>
<text x="81.2" y="126.7">+3V3</text>
<text x="251.2" y="126.1">STM32G030K8T6</text>
<text x="352.4" y="126.6">R14</text>
<text x="352.5" y="129.4">10k</text>
<text x="360" y="130.2">R18</text>
<text x="25.7" y="136.9">SDA</text>
<text x="25.7" y="134.3">SCL</text>
<text x="82.4" y="132.4">U3</text>
<text x="83.7" y="137.2" transform="rotate(-90 83.7 137.2)">VP</text>
<text x="128.2" y="135.3">R1</text>
<text x="173.6" y="135.6">+3V3</text>
<text x="195.6" y="133">TP1</text>
<text x="360.7" y="135.8">1k</text>
<text x="371.4" y="136.7">C17</text>
<text x="25.4" y="141.9">GND</text>
<text x="26.9" y="139.4">5V</text>
<text x="42.6" y="139.4">+5V</text>
<text x="127" y="140.9">100R</text>
<text x="195.6" y="140.7">TP2</text>
<text x="371.5" y="139.5">1n</text>
<text x="21.2" y="147">I2C</text>
<text x="21.6" y="149.6">J2</text>
<text x="72" y="144.6">IO1</text>
<text x="72" y="149.7">IO2</text>
<text x="92.3" y="144.6">IO3</text>
<text x="92.3" y="149.7">IO4</text>
<text x="195.6" y="148.3">TP3</text>
<text x="347.9" y="147">+3V3</text>
<text x="25.7" y="154.6">SCL</text>
<text x="128.2" y="155.6">R2</text>
<text x="195.6" y="155.9">TP4</text>
<text x="352.4" y="152">R15</text>
<text x="352.5" y="154.8">10k</text>
<text x="360" y="155.6">R19</text>
<text x="25.7" y="157.2">SDA</text>
<text x="26.9" y="159.7">5V</text>
<text x="42.6" y="159.7">+5V</text>
<text x="83.7" y="160.1" transform="rotate(-90 83.7 160.1)">VN</text>
<text x="127" y="161.2">100R</text>
<text x="360.7" y="161.2">1k</text>
<text x="21.2" y="167.3">I2C</text>
<text x="25.4" y="162.3">GND</text>
<text x="79.3" y="164.2">SRV05-4</text>
<text x="195.6" y="163.5">TP5</text>
<text x="371.4" y="162.1">C18</text>
<text x="371.5" y="164.9">1n</text>
<text x="195.6" y="171.1">TP6</text>
<text x="347.9" y="172.4">+3V3</text>
<text x="195.6" y="178.8">TP7</text>
<text x="352.4" y="177.4">R16</text>
<text x="352.5" y="180.2">10k</text>
<text x="360" y="181">R20</text>
<text x="360.7" y="186.6">1k</text>
<text x="371.4" y="187.5">C19</text>
<text x="371.5" y="190.3">1n</text>
<text x="363.1" y="197.8">+3V3</text>
<text x="83.7" y="202.9">+3V3</text>
<text x="364.4" y="203.5">U5</text>
<text x="92.6" y="208.6">U4</text>
<text x="365.6" y="208.3" transform="rotate(-90 365.6 208.3)">VP</text>
<text x="22.7" y="213.1">+3V3</text>
<text x="188.5" y="211.8">KH1</text>
<text x="353.9" y="215.8">IO1</text>
<text x="374.2" y="215.8">IO3</text>
<text x="27.3" y="218">C14</text>
<text x="27.3" y="220.8">100n</text>
<text x="87.3" y="220.8" transform="rotate(-90 87.3 220.8)">VCC</text>
<text x="97.5" y="220.9" transform="rotate(-90 97.5 220.9)">VM1</text>
<text x="100" y="220.9" transform="rotate(-90 100 220.9)">VM2</text>
<text x="102.6" y="220.9" transform="rotate(-90 102.6 220.9)">VM3</text>
<text x="353.9" y="220.8">IO2</text>
<text x="374.2" y="220.8">IO4</text>
<text x="84.8" y="227">STBY</text>
<text x="99.3" y="227">AO1</text>
<text x="182.3" y="227">Khung_S1_48x48</text>
<text x="84.8" y="232.1">PWMA</text>
<text x="99.3" y="232.1">AO2</text>
<text x="365.6" y="231.2" transform="rotate(-90 365.6 231.2)">VN</text>
<text x="84.8" y="234.6">PWMB</text>
<text x="84.8" y="239.7">AIN1</text>
<text x="99.1" y="239.7">BO1</text>
<text x="361.2" y="235.3">SRV05-4</text>
<text x="27.3" y="243.4">R12</text>
<text x="84.8" y="244.8">BIN1</text>
<text x="84.8" y="242.3">AIN2</text>
<text x="99.1" y="244.8">BO2</text>
<text x="27.4" y="246.2">10k</text>
<text x="84.8" y="247.3">BIN2</text>
<text x="87.3" y="255.6" transform="rotate(-90 87.3 255.6)">GND</text>
<text x="97.5" y="255.6" transform="rotate(-90 97.5 255.6)">PGND1</text>
<text x="102.6" y="255.6" transform="rotate(-90 102.6 255.6)">PGND2</text>
<text x="88.5" y="265.8">TB6612FNG</text>
</g>
<g font-size="1.3" fill="#a90000">
<text x="31" y="35.4">2</text>
<text x="46.3" y="35.4">5</text>
<text x="53.9" y="35.4">1</text>
<text x="389.2" y="31.6">1</text>
<text x="389.2" y="34.2">2</text>
<text x="31" y="38">1</text>
<text x="389.2" y="36.7">3</text>
<text x="389.2" y="39.2">4</text>
<text x="389.2" y="41.8">5</text>
<text x="50.7" y="42.6" transform="rotate(-90 50.7 42.6)">4</text>
<text x="389.2" y="44.3">6</text>
<text x="389.2" y="57">1</text>
<text x="389.2" y="59.6">2</text>
<text x="389.2" y="62.1">3</text>
<text x="389.2" y="64.6">4</text>
<text x="258.9" y="70.6" transform="rotate(-90 258.9 70.6)">4</text>
<text x="389.2" y="67.2">5</text>
<text x="389.2" y="69.7">6</text>
<text x="241.8" y="76.1">6</text>
<text x="274.9" y="76.1">7</text>
<text x="241.2" y="81.1">20</text>
<text x="241.8" y="83.7">2</text>
<text x="274.3" y="83.7">10</text>
<text x="274.9" y="78.6">8</text>
<text x="274.9" y="81.1">9</text>
<text x="56.4" y="88.8">1</text>
<text x="69.1" y="88.8">5</text>
<text x="241.8" y="86.2">3</text>
<text x="274.3" y="86.2">11</text>
<text x="274.3" y="88.8">12</text>
<text x="56.4" y="91.3">3</text>
<text x="241.2" y="91.3">15</text>
<text x="241.2" y="93.8">16</text>
<text x="274.3" y="91.3">13</text>
<text x="274.3" y="93.8">14</text>
<text x="63.4" y="98.5" transform="rotate(-90 63.4 98.5)">2</text>
<text x="241.2" y="96.4">17</text>
<text x="241.2" y="98.9">27</text>
<text x="241.2" y="101.5">28</text>
<text x="274.3" y="96.4">18</text>
<text x="274.3" y="98.9">22</text>
<text x="274.3" y="101.5">23</text>
<text x="241.2" y="104">29</text>
<text x="241.2" y="106.5">30</text>
<text x="274.3" y="104">24</text>
<text x="274.3" y="106.5">25</text>
<text x="241.2" y="109.1">31</text>
<text x="241.2" y="111.6">32</text>
<text x="274.3" y="109.1">26</text>
<text x="241.8" y="114.2">1</text>
<text x="258.9" y="121.4" transform="rotate(-90 258.9 121.4)">5</text>
<text x="31" y="135.8">3</text>
<text x="31" y="133.2">4</text>
<text x="85.9" y="136.6" transform="rotate(-90 85.9 136.6)">5</text>
<text x="31" y="140.8">1</text>
<text x="31" y="138.3">2</text>
<text x="72.9" y="146.8">1</text>
<text x="93.2" y="146.8">4</text>
<text x="31" y="153.5">4</text>
<text x="72.9" y="151.9">3</text>
<text x="93.2" y="151.9">6</text>
<text x="31" y="161.2">1</text>
<text x="31" y="158.6">2</text>
<text x="31" y="156.1">3</text>
<text x="85.9" y="159.5" transform="rotate(-90 85.9 159.5)">2</text>
<text x="367.8" y="207.7" transform="rotate(-90 367.8 207.7)">5</text>
<text x="86.2" y="214.7" transform="rotate(-90 86.2 214.7)">20</text>
<text x="96.4" y="214.7" transform="rotate(-90 96.4 214.7)">24</text>
<text x="98.9" y="214.7" transform="rotate(-90 98.9 214.7)">13</text>
<text x="101.5" y="214.7" transform="rotate(-90 101.5 214.7)">14</text>
<text x="354.9" y="218">1</text>
<text x="375.2" y="218">4</text>
<text x="79.9" y="225.9">19</text>
<text x="105.9" y="225.9">1</text>
<text x="354.9" y="223">3</text>
<text x="375.2" y="223">6</text>
<text x="79.9" y="233.5">15</text>
<text x="79.9" y="231">23</text>
<text x="105.9" y="231">5</text>
<text x="367.8" y="230.6" transform="rotate(-90 367.8 230.6)">2</text>
<text x="79.9" y="238.6">21</text>
<text x="105.3" y="238.6">11</text>
<text x="79.9" y="243.7">17</text>
<text x="79.9" y="241.2">22</text>
<text x="105.9" y="243.7">7</text>
<text x="79.9" y="246.2">16</text>
<text x="86.2" y="260.4" transform="rotate(-90 86.2 260.4)">18</text>
<text x="96.4" y="259.8" transform="rotate(-90 96.4 259.8)">3</text>
<text x="101.5" y="259.8" transform="rotate(-90 101.5 259.8)">9</text>
</g>
<g font-size="1.3" fill="#0000c2">
<text x="14.6" y="64.2">Đo VM: 10k/(100k+10k) = 1/11; 12 V → 1,09 V.</text>
<text x="14.6" y="61.7">Q1 chống ngược cực: D về XT30, S về VM, G xuống GND qua R5</text>
<text x="65.1" y="64.2">C10–C13 đặt sát U4</text>
<text x="14.6" y="115">U2 AP2112K-3.3: vào tối đa 6 V, 600 mA; EN nối VIN</text>
<text x="170.2" y="125.2">Địa chỉ I2C = 0x30 + (JP2, JP1); hàn = 1</text>
<text x="14.6" y="186.1">Hai cổng nối song song cả 4 chân để nối chuỗi module</text>
<text x="14.6" y="188.7">Không đặt điện trở kéo lên I2C trên module (chỉ bo chủ C1 có)</text>
<text x="167" y="186.1">TIM1 (PA8, PB3) và TIM3 (PB4, PB5) đếm encoder; TIM16, TIM17 phát PWM 20 kHz</text>
<text x="167" y="188.7">PA14 = SWCLK kiêm BOOT0: R3 kéo xuống.</text>
<text x="211.4" y="188.7">Không dùng PA9–PA12 (remap chân 19/21 ↔ 22/23)</text>
<text x="208.3" y="211.5">Bo 48 × 48 mm, lỗ gá Ø3,2 theo lưới 8 mm (nằm trong chân linh kiện KH1).</text>
<text x="208.3" y="221.7">Firmware phải cắt PWM khi encoder đứng yên &gt; 0,5 s (kẹt trục).</text>
<text x="208.3" y="216.6">Mọi R, C nhỏ: 0603 1 % / 50 V; tụ 10 µF: 0805 25 V.</text>
<text x="208.3" y="226.8">Thiết kế: hardware/THIET-KE-MACH.md mục 2, 3.</text>
<text x="324.5" y="244.6">Kéo lên 10k; lọc 1k + 1n: fc = 160 kHz</text>
<text x="324.5" y="247.1">(encoder nhanh nhất khoảng 3,5 kHz)</text>
<text x="14.6" y="277.6">1,2 A liên tục, 3,2 A đỉnh mỗi kênh; chân vào có sẵn kéo xuống 200k</text>
<text x="14.6" y="280.1">R12 giữ STBY thấp khi vi điều khiển đang reset</text>
</g>
</svg>
